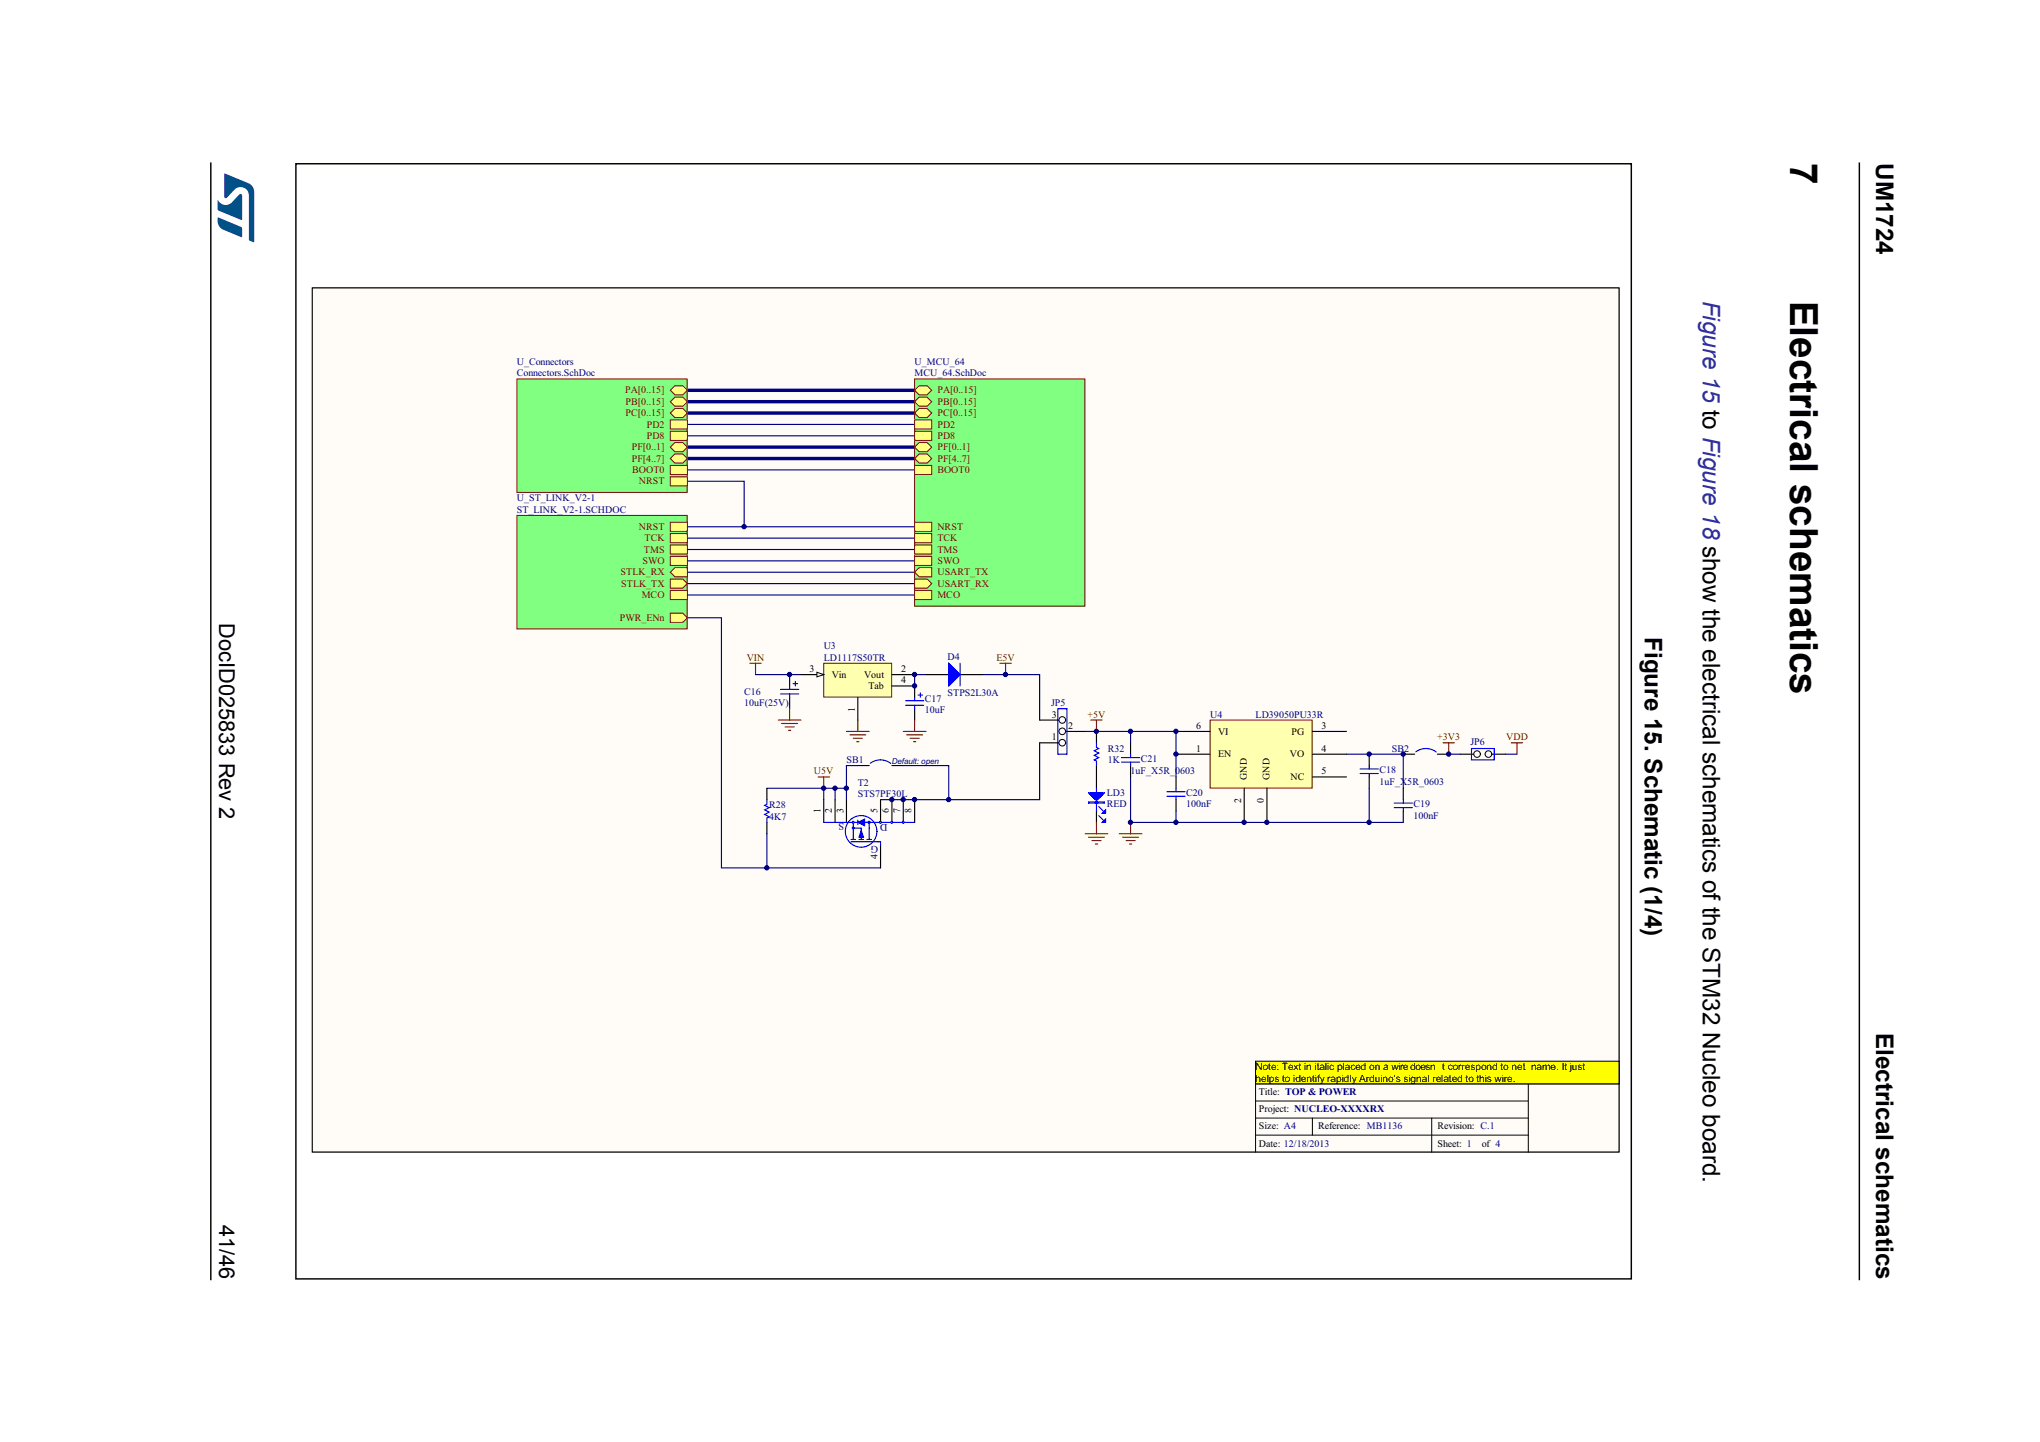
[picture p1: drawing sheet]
<svg xmlns="http://www.w3.org/2000/svg" width="297mm" height="210mm" viewBox="0 0 297 210" stroke-linecap="round" stroke-linejoin="round" font-family="sans-serif">
<path d="M30.7 23.7v162.5M270.7 23.7v162.5" fill="none" stroke="#000" stroke-width=".21"/>
<path d="M31.7 25.2h5.3v10.1h-5.3z" fill="#fff"/>
<g fill="#005189">
<path d="M32.7 25.3l3.5 1.4a1.34 1.34 0 0 1 .8 1.2v7.3l-.1 .1-.7-.4v-6.4a1.22 1.22 0 0 0-.8-1.2 1.22 1.22 0 0 0-1.4 .4l-.9 1.1-.2 .1-.2-.1z"/>
<path d="M31.7 31.7l3.5 1.4v1.4l-1.6-.6a2.16 2.16 0 0 1-1.9-1.3z"/>
<path d="M31.7 29.1a1.43 1.43 0 0 0 1.8 .6l1.3-1.4 .2-.1 .2 .1v3.7l-3.4-1.4-.1-.1z"/>
</g>
<path d="M45.5 41.9h190.2v125.8h-190.2z" fill="#fffcf8"/>
<path d="M45.5 41.9h190.2v125.8h-190.2z" fill="none" stroke="#000" stroke-width=".15"/>
<path d="M45.5 41.9h190.2v125.8h-190.2z" fill="#fffcf8"/>
<path d="M45.5 41.9h190.2v125.8h-190.2zM222.5 157.8v9.9M235.7 157.8h-52.9v9.9M182.8 160.3h39.7M182.8 162.8h39.7M182.8 165.2h39.7M191.1 162.8v2.4M208.4 162.8v4.9" fill="none" stroke="#000" stroke-width=".15"/>
<path d="M111.7 114.7v1.7M111.7 119.7v1.7M171.2 113.1v1.6M171.2 116.4v1.7M199.3 109.8v1.6M199.3 113.1v1.6M204.3 114.7v1.7M204.3 118.1v1.6M212.6 109.8h3" fill="none" stroke="#000" stroke-width=".17"/>
<g fill="none" stroke="#00f" stroke-width=".17">
<path d="M111.7 116.4v.7l-.4 .1 .7 .4-.7 .3 .7 .3-.7 .4 .7 .3-.3 .2v.6M169.9 115.9h2.6M169.9 115.2h2.6M171.2 114.7v.5M171.2 115.9v.5M198 111.9h2.7M198 112.6h2.7M199.3 111.4v.5M199.3 112.6v.5M203 116.9h2.6M203 117.6h2.6M204.3 116.4v.5"/>
<path d="M204.3 117.6v.5"/>
</g>
<g fill="none" stroke="#800000" stroke-width=".17">
<path d="M109.2 96.5h1.6M110 96.5v1.7M119.1 113.1h1.7M119.9 113.1v1.6M158.8 104.8h1.7M159.6 104.8v1.7M164.6 119.7v1.7M210.1 108.1h1.7M210.9 108.1v1.7M220 108.1h1.7M220.8 108.1v1.7M162.9 121.4h3.4"/>
<path d="M163.4 121.9h2.4M163.9 122.4h1.4M164.4 122.9h.4"/>
</g>
<path d="M100.1 89.9h4.9v36.4h23.2M111.7 114.7h11.5v1.7M164.6 108.1v-1.6h6.6v6.6M196 109.8h8.3v4.9M199.3 114.7v5" fill="none" stroke="#000080" stroke-width=".17"/>
<circle cx="215" cy="109.8" r=".48" fill="#fffcf8"/>
<circle cx="215" cy="109.8" r=".48" fill="none" stroke="#000" stroke-width=".15"/>
<path d="M216.2 109.8h3" fill="none" stroke="#000" stroke-width=".17"/>
<circle cx="216.7" cy="109.8" r=".48" fill="#fffcf8"/>
<circle cx="216.7" cy="109.8" r=".48" fill="none" stroke="#000" stroke-width=".15"/>
<path d="M214.2 109h3.3v1.6h-3.3z" fill="none" stroke="#00f" stroke-width=".17"/>
<path d="M210.9 109.8h1.7M219.2 109.8h1.6" fill="none" stroke="#000080" stroke-width=".17"/>
<path d="M75.3 75h24.7v16.5h-24.7z" fill="#80ff80"/>
<path d="M75.3 75h24.7v16.5h-24.7z" fill="none" stroke="#800000" stroke-width=".15"/>
<path d="M97.6 79.3h2.5v1.4h-2.5z" fill="#ffff80"/>
<path d="M97.6 79.3h2.5v1.4h-2.5z" fill="none" stroke="#800000" stroke-width=".15"/>
<path d="M97.6 77.7h2.5v1.3h-2.5z" fill="#ffff80"/>
<path d="M97.6 77.7h2.5v1.3h-2.5z" fill="none" stroke="#800000" stroke-width=".15"/>
<path d="M97.6 85.9h2.5v1.4h-2.5z" fill="#ffff80"/>
<path d="M97.6 85.9h2.5v1.4h-2.5z" fill="none" stroke="#800000" stroke-width=".15"/>
<path d="M97.6 76h2.5v1.3h-2.5z" fill="#ffff80"/>
<path d="M97.6 76h2.5v1.3h-2.5z" fill="none" stroke="#800000" stroke-width=".15"/>
<path d="M98.3 82.6h1.8v1.4h-1.8l-.7-.7z" fill-rule="evenodd" fill="#ffff80"/>
<path d="M98.3 82.6h1.8v1.4h-1.8l-.7-.7z" fill="none" stroke="#800000" stroke-width=".15"/>
<path d="M97.6 84.3h1.8l.7 .7-.7 .6h-1.8z" fill-rule="evenodd" fill="#ffff80"/>
<path d="M97.6 84.3h1.8l.7 .7-.7 .6h-1.8z" fill="none" stroke="#800000" stroke-width=".15"/>
<path d="M97.6 81h2.5v1.3h-2.5z" fill="#ffff80"/>
<path d="M97.6 81h2.5v1.3h-2.5z" fill="none" stroke="#800000" stroke-width=".15"/>
<path d="M97.6 89.3h1.8l.7 .6-.7 .7h-1.8z" fill-rule="evenodd" fill="#ffff80"/>
<path d="M97.6 89.3h1.8l.7 .6-.7 .7h-1.8z" fill="none" stroke="#800000" stroke-width=".15"/>
<path d="M100.1 56.8h33.1M100.1 58.5h33.1M100.1 66.7h33.1M100.1 60.1h33.1M100.1 65.1h33.1" fill="none" stroke="#000080" stroke-width=".5"/>
<path d="M100.1 61.8h33.1M100.1 63.4h33.1M100.1 76.7h33.1M100.1 78.3h33.1M100.1 80h33.1M100.1 81.6h33.1M100.1 83.3h33.1M100.1 85h33.1M100.1 86.6h33.1" fill="none" stroke="#000080" stroke-width=".17"/>
<path d="M160 117.4l.6 .7M160 118.7l.6 .7" fill="none" stroke="#00f" stroke-width=".17"/>
<path d="M161 117.9v.5h-.5z" fill="#00f"/>
<path d="M161 117.9v.5h-.5z" fill="none" stroke="#00f" stroke-width=".17"/>
<path d="M161 119.2v.5h-.5z" fill="#00f"/>
<g fill="none" stroke="#00f" stroke-width=".17">
<path d="M119.9 119.7h4.3M124.9 119.7h1.6M128.2 119.7h.1M158.5 116.7h2.3v.2h-2.3zM158.6 115.6h2M158.8 115.4v.3h1.7v-.3M159 115.4v.5h1.3v-.5M159.1 115.4v.7h1v-.7M159.3 115.4v.8h.7v-.8M159.5 115.4v1M159.5 116.4h.3M159.5 116.7v.2"/>
<path d="M159.6 108.1v.7l.4 .2-.7 .3 .7 .3-.7 .3 .7 .4-.7 .3 .3 .2v.6M159.6 114.7v3.4M159.8 115.4v1M159.8 116.4l1-1h-2.3l1 1M159.8 116.7v.2M161 119.2v.5h-.5zM123.9 122.5h4.3v.5M123.9 122.2h.7M124.2 120.5h1.2v1.7M125.1 122.2h.6M126.2 122.2h.7M126.5 120.5v1.7"/>
<circle cx="125.4" cy="121" r="2.3"/>
</g>
<path d="M123.2 116.4v3.3M128.2 116.4v3.3M159.6 106.5v1.6M159.6 111.4v3.3M159.6 118.1v1.6M128.2 123v3.3" fill="none" stroke="#000" stroke-width=".17"/>
<path d="M159.6 119.7v1.7M158 121.4h3.3M158.5 121.9h2.3M159 122.4h1.3M159.5 122.9h.3" fill="none" stroke="#800000" stroke-width=".17"/>
<path d="M100.1 70.1h8.2v6.6M111.7 121.4v4.9" fill="none" stroke="#000080" stroke-width=".17"/>
<circle cx="126.5" cy="119.7" r=".15" fill="#c0c0c0"/>
<circle cx="126.5" cy="119.7" r=".15" fill="none" stroke="#00f" stroke-width=".15"/>
<path d="M124.2 119.7v2.5M133.2 119.7h-6.7v.8" fill="none" stroke="#00f" stroke-width=".17"/>
<circle cx="124.2" cy="119.7" r=".15" fill="#c0c0c0"/>
<circle cx="124.2" cy="119.7" r=".15" fill="none" stroke="#00f" stroke-width=".15"/>
<circle cx="126.5" cy="119.7" r=".15" fill="#c0c0c0"/>
<circle cx="126.5" cy="119.7" r=".15" fill="none" stroke="#00f" stroke-width=".15"/>
<circle cx="124.2" cy="120.5" r=".15" fill="#c0c0c0"/>
<circle cx="124.2" cy="120.5" r=".15" fill="none" stroke="#00f" stroke-width=".15"/>
<path d="M124.4 119.7h2" fill="none" stroke="#00f" stroke-width=".17"/>
<path d="M125.4 120.9l.3 1h-.6z" fill="#00f"/>
<path d="M125.4 120.9l.3 1h-.6z" fill="none" stroke="#00f" stroke-width=".15"/>
<path d="M124.9 119.4v.6" fill="none" stroke="#00f" stroke-width=".17"/>
<path d="M124.9 119.7l1-.5v1z" fill="#00f"/>
<path d="M124.9 119.7l1-.5v1z" fill="none" stroke="#00f" stroke-width=".15"/>
<path d="M129.9 116.4v3.3M131.5 116.4v3.3M133.2 116.4v3.3" fill="none" stroke="#000" stroke-width=".17"/>
<circle cx="128.2" cy="119.7" r=".15" fill="#c0c0c0"/>
<circle cx="128.2" cy="119.7" r=".15" fill="none" stroke="#00f" stroke-width=".15"/>
<circle cx="129.8" cy="119.7" r=".15" fill="#c0c0c0"/>
<circle cx="129.8" cy="119.7" r=".15" fill="none" stroke="#00f" stroke-width=".15"/>
<circle cx="131.5" cy="119.7" r=".15" fill="#c0c0c0"/>
<circle cx="131.5" cy="119.7" r=".15" fill="none" stroke="#00f" stroke-width=".15"/>
<path d="M115 98.2v1.7M133.2 99.9v1.6M115 101.5v1.7M119.9 116.4v3.3M121.6 116.4v3.3M133.2 103.2v1.6" fill="none" stroke="#000" stroke-width=".17"/>
<path d="M110 98.2h6.6M119.9 114.7v1.7M121.6 114.7v1.7" fill="none" stroke="#000080" stroke-width=".17"/>
<path d="M113.3 104.8h3.3M113.8 105.3h2.3M114.3 105.8h1.3M114.8 106.3h.3M115 103.2v1.6M123.2 106.5h3.3M123.7 107h2.3M124.2 107.5h1.4M124.7 108h.4M124.9 104.8v1.7" fill="none" stroke="#800000" stroke-width=".17"/>
<path d="M115 99.9v.4M115.5 99.5h.6M115.8 99.2v.7M113.6 100.3h2.7M113.6 101h2.7M115 101v.5M131.8 102h2.7M131.8 102.7h2.7M133.2 101.5v.5M133.2 102.7v.5M133.7 101.2h.6M134 100.8v.7" fill="none" stroke="#00f" stroke-width=".17"/>
<path d="M119.9 96.5h9.9v5h-9.9z" fill="#ffffb0"/>
<path d="M119.9 96.5h9.9v5h-9.9z" fill="none" stroke="#800000" stroke-width=".15"/>
<path d="M116.6 98.2h3.3" fill="none" stroke="#000" stroke-width=".17"/>
<path d="M118.9 97.9l1 .3-1 .3z" fill="#fffcf8"/>
<path d="M118.9 97.9l1 .3-1 .3z" fill="none" stroke="#000" stroke-width=".15"/>
<path d="M129.9 98.2h3.3M129.9 99.9h3.3M124.9 101.5v3.3" fill="none" stroke="#000" stroke-width=".17"/>
<path d="M75.3 55.2h24.7v16.5h-24.7z" fill="#80ff80"/>
<path d="M75.3 55.2h24.7v16.5h-24.7z" fill="none" stroke="#800000" stroke-width=".15"/>
<path d="M98.3 56.2h1.1l.7 .6-.7 .7h-1.1l-.7-.7z" fill-rule="evenodd" fill="#ffff80"/>
<path d="M98.3 56.2h1.1l.7 .6-.7 .7h-1.1l-.7-.7z" fill="none" stroke="#800000" stroke-width=".15"/>
<path d="M98.3 57.8h1.1l.7 .7-.7 .6h-1.1l-.7-.6z" fill-rule="evenodd" fill="#ffff80"/>
<path d="M98.3 57.8h1.1l.7 .7-.7 .6h-1.1l-.7-.6z" fill="none" stroke="#800000" stroke-width=".15"/>
<path d="M98.3 59.5h1.1l.7 .6-.7 .7h-1.1l-.7-.7z" fill-rule="evenodd" fill="#ffff80"/>
<path d="M98.3 59.5h1.1l.7 .6-.7 .7h-1.1l-.7-.7z" fill="none" stroke="#800000" stroke-width=".15"/>
<path d="M98.3 66.1h1.1l.7 .6-.7 .7h-1.1l-.7-.7z" fill-rule="evenodd" fill="#ffff80"/>
<path d="M98.3 66.1h1.1l.7 .6-.7 .7h-1.1l-.7-.7z" fill="none" stroke="#800000" stroke-width=".15"/>
<path d="M97.6 61.1h2.5v1.3h-2.5z" fill="#ffff80"/>
<path d="M97.6 61.1h2.5v1.3h-2.5z" fill="none" stroke="#800000" stroke-width=".15"/>
<path d="M97.6 62.8h2.5v1.3h-2.5z" fill="#ffff80"/>
<path d="M97.6 62.8h2.5v1.3h-2.5z" fill="none" stroke="#800000" stroke-width=".15"/>
<path d="M98.3 64.4h1.1l.7 .7-.7 .7h-1.1l-.7-.7z" fill-rule="evenodd" fill="#ffff80"/>
<path d="M98.3 64.4h1.1l.7 .7-.7 .7h-1.1l-.7-.7z" fill="none" stroke="#800000" stroke-width=".15"/>
<path d="M97.6 69.4h2.5v1.3h-2.5z" fill="#ffff80"/>
<path d="M97.6 69.4h2.5v1.3h-2.5z" fill="none" stroke="#800000" stroke-width=".15"/>
<path d="M97.6 67.7h2.5v1.4h-2.5z" fill="#ffff80"/>
<path d="M97.6 67.7h2.5v1.4h-2.5z" fill="none" stroke="#800000" stroke-width=".15"/>
<path d="M100.1 68.4h33.1" fill="none" stroke="#000080" stroke-width=".17"/>
<path d="M133.2 55.2h24.7v33h-24.7z" fill="#80ff80"/>
<path d="M133.2 55.2h24.7v33h-24.7z" fill="none" stroke="#800000" stroke-width=".15"/>
<path d="M133.2 76h2.4v1.3h-2.4z" fill="#ffff80"/>
<path d="M133.2 76h2.4v1.3h-2.4z" fill="none" stroke="#800000" stroke-width=".15"/>
<path d="M133.2 85.9h2.4v1.4h-2.4z" fill="#ffff80"/>
<path d="M133.2 85.9h2.4v1.4h-2.4z" fill="none" stroke="#800000" stroke-width=".15"/>
<path d="M133.2 84.3h1.8l.6 .7-.6 .6h-1.8z" fill-rule="evenodd" fill="#ffff80"/>
<path d="M133.2 84.3h1.8l.6 .7-.6 .6h-1.8z" fill="none" stroke="#800000" stroke-width=".15"/>
<path d="M133.8 82.6h1.8v1.4h-1.8l-.6-.7z" fill-rule="evenodd" fill="#ffff80"/>
<path d="M133.8 82.6h1.8v1.4h-1.8l-.6-.7z" fill="none" stroke="#800000" stroke-width=".15"/>
<path d="M133.8 56.2h1.2l.6 .6-.6 .7h-1.2l-.6-.7z" fill-rule="evenodd" fill="#ffff80"/>
<path d="M133.8 56.2h1.2l.6 .6-.6 .7h-1.2l-.6-.7z" fill="none" stroke="#800000" stroke-width=".15"/>
<path d="M133.8 57.8h1.2l.6 .7-.6 .6h-1.2l-.6-.6z" fill-rule="evenodd" fill="#ffff80"/>
<path d="M133.8 57.8h1.2l.6 .7-.6 .6h-1.2l-.6-.6z" fill="none" stroke="#800000" stroke-width=".15"/>
<path d="M133.8 59.5h1.2l.6 .6-.6 .7h-1.2l-.6-.7z" fill-rule="evenodd" fill="#ffff80"/>
<path d="M133.8 59.5h1.2l.6 .6-.6 .7h-1.2l-.6-.7z" fill="none" stroke="#800000" stroke-width=".15"/>
<path d="M133.8 66.1h1.2l.6 .6-.6 .7h-1.2l-.6-.7z" fill-rule="evenodd" fill="#ffff80"/>
<path d="M133.8 66.1h1.2l.6 .6-.6 .7h-1.2l-.6-.7z" fill="none" stroke="#800000" stroke-width=".15"/>
<path d="M133.2 61.1h2.4v1.3h-2.4z" fill="#ffff80"/>
<path d="M133.2 61.1h2.4v1.3h-2.4z" fill="none" stroke="#800000" stroke-width=".15"/>
<path d="M133.2 77.7h2.4v1.3h-2.4z" fill="#ffff80"/>
<path d="M133.2 77.7h2.4v1.3h-2.4z" fill="none" stroke="#800000" stroke-width=".15"/>
<path d="M133.2 79.3h2.4v1.4h-2.4z" fill="#ffff80"/>
<path d="M133.2 79.3h2.4v1.4h-2.4z" fill="none" stroke="#800000" stroke-width=".15"/>
<path d="M133.2 81h2.4v1.3h-2.4z" fill="#ffff80"/>
<path d="M133.2 81h2.4v1.3h-2.4z" fill="none" stroke="#800000" stroke-width=".15"/>
<path d="M133.2 62.8h2.4v1.3h-2.4z" fill="#ffff80"/>
<path d="M133.2 62.8h2.4v1.3h-2.4z" fill="none" stroke="#800000" stroke-width=".15"/>
<path d="M133.8 64.4h1.2l.6 .7-.6 .7h-1.2l-.6-.7z" fill-rule="evenodd" fill="#ffff80"/>
<path d="M133.8 64.4h1.2l.6 .7-.6 .7h-1.2l-.6-.7z" fill="none" stroke="#800000" stroke-width=".15"/>
<path d="M133.2 67.7h2.4v1.4h-2.4z" fill="#ffff80"/>
<path d="M133.2 67.7h2.4v1.4h-2.4z" fill="none" stroke="#800000" stroke-width=".15"/>
<path d="M124.9 111.4h1.6M129.9 111.4h1.6M204.3 109.8h1.7M209.3 109.8h1.6" fill="none" stroke="#000" stroke-width=".17"/>
<path d="M126.7 111.1a2.46 2.46 0 0 1 3 0M206.1 109.4a2.46 2.46 0 0 1 3 .1" fill="none" stroke="#00f" stroke-width=".17"/>
<path d="M176.2 104.8h14.8v9.9h-14.8z" fill="#ffffb0"/>
<path d="M176.2 104.8h14.8v9.9h-14.8z" fill="none" stroke="#800000" stroke-width=".15"/>
<path d="M171.2 109.8h5M171.2 106.5h5M181.1 114.7v5M184.5 114.7v5M191.1 109.8h4.9M191.1 113.1h4.9M191.1 106.5h4.9" fill="none" stroke="#000" stroke-width=".17"/>
<path d="M164.6 113.1v6.6h39.7M171.2 118.1v1.6" fill="none" stroke="#000080" stroke-width=".17"/>
<path d="M182.8 154.5h52.9v3.3h-52.9z" fill="#ff0"/>
<path d="M182.8 154.5h52.9v3.3h-52.9z" fill="none" stroke="#000" stroke-width=".15"/>
<path d="M151.4 108.1v8.3h-23.2M158 106.5h6.6" fill="none" stroke="#000080" stroke-width=".17"/>
<path d="M151.4 104.8h3.8" fill="none" stroke="#000" stroke-width=".17"/>
<circle cx="154.7" cy="104.8" r=".48" fill="#fffcf8"/>
<circle cx="154.7" cy="104.8" r=".48" fill="none" stroke="#000" stroke-width=".15"/>
<path d="M154.2 106.5h3.8" fill="none" stroke="#000" stroke-width=".17"/>
<circle cx="154.7" cy="106.5" r=".48" fill="#fffcf8"/>
<circle cx="154.7" cy="106.5" r=".48" fill="none" stroke="#000" stroke-width=".15"/>
<path d="M151.4 108.1h3.8" fill="none" stroke="#000" stroke-width=".17"/>
<circle cx="154.7" cy="108.1" r=".48" fill="#fffcf8"/>
<circle cx="154.7" cy="108.1" r=".48" fill="none" stroke="#000" stroke-width=".15"/>
<path d="M154 103.2h1.3v6.6h-1.3zM163.3 110.9h2.6M163.3 110.3h2.6M164.6 109.8v.5M164.6 110.9v.5" fill="none" stroke="#00f" stroke-width=".17"/>
<path d="M134.8 98.2h3.3M139.8 98.2h3.3M164.6 108.1v1.7M164.6 111.4v1.7" fill="none" stroke="#000" stroke-width=".17"/>
<path d="M145.6 96.5h1.6M146.4 96.5v1.7M131.5 106.5h3.3M132 107h2.3M132.5 107.5h1.3M133 108h.3M133.2 104.8v1.7" fill="none" stroke="#800000" stroke-width=".17"/>
<path d="M134.8 98.2h-1.6v1.7M143.1 98.2h8.3v6.6M124.9 111.4h-1.7v3.3M131.5 111.4h6.6v5" fill="none" stroke="#000080" stroke-width=".17"/>
<path d="M138.1 96.5l1.7 1.7-1.7 1.7z" fill="#00f"/>
<path d="M138.1 96.5l1.7 1.7-1.7 1.7zM139.8 96.5v3.4" fill="none" stroke="#00f" stroke-width=".17"/>
<circle cx="108.3" cy="76.7" r=".31" fill="#000080"/>
<circle cx="108.3" cy="76.7" r=".31" fill="none" stroke="#000080" stroke-width=".15"/>
<circle cx="111.6" cy="126.3" r=".31" fill="#000080"/>
<circle cx="111.6" cy="126.3" r=".31" fill="none" stroke="#000080" stroke-width=".15"/>
<circle cx="114.9" cy="98.2" r=".31" fill="#000080"/>
<circle cx="114.9" cy="98.2" r=".31" fill="none" stroke="#000080" stroke-width=".15"/>
<circle cx="119.9" cy="114.7" r=".31" fill="#000080"/>
<circle cx="119.9" cy="114.7" r=".31" fill="none" stroke="#000080" stroke-width=".15"/>
<circle cx="121.6" cy="114.7" r=".31" fill="#000080"/>
<circle cx="121.6" cy="114.7" r=".31" fill="none" stroke="#000080" stroke-width=".15"/>
<circle cx="123.2" cy="114.7" r=".31" fill="#000080"/>
<circle cx="123.2" cy="114.7" r=".31" fill="none" stroke="#000080" stroke-width=".15"/>
<circle cx="129.8" cy="116.4" r=".31" fill="#000080"/>
<circle cx="129.8" cy="116.4" r=".31" fill="none" stroke="#000080" stroke-width=".15"/>
<circle cx="131.5" cy="116.4" r=".31" fill="#000080"/>
<circle cx="131.5" cy="116.4" r=".31" fill="none" stroke="#000080" stroke-width=".15"/>
<circle cx="133.1" cy="116.4" r=".31" fill="#000080"/>
<circle cx="133.1" cy="116.4" r=".31" fill="none" stroke="#000080" stroke-width=".15"/>
<circle cx="133.1" cy="99.8" r=".31" fill="#000080"/>
<circle cx="133.1" cy="99.8" r=".31" fill="none" stroke="#000080" stroke-width=".15"/>
<circle cx="133.1" cy="98.2" r=".31" fill="#000080"/>
<circle cx="133.1" cy="98.2" r=".31" fill="none" stroke="#000080" stroke-width=".15"/>
<circle cx="138.1" cy="116.4" r=".31" fill="#000080"/>
<circle cx="138.1" cy="116.4" r=".31" fill="none" stroke="#000080" stroke-width=".15"/>
<circle cx="146.4" cy="98.2" r=".31" fill="#000080"/>
<circle cx="146.4" cy="98.2" r=".31" fill="none" stroke="#000080" stroke-width=".15"/>
<circle cx="159.6" cy="106.5" r=".31" fill="#000080"/>
<circle cx="159.6" cy="106.5" r=".31" fill="none" stroke="#000080" stroke-width=".15"/>
<circle cx="164.6" cy="119.7" r=".31" fill="#000080"/>
<circle cx="164.6" cy="119.7" r=".31" fill="none" stroke="#000080" stroke-width=".15"/>
<circle cx="164.6" cy="106.5" r=".31" fill="#000080"/>
<circle cx="164.6" cy="106.5" r=".31" fill="none" stroke="#000080" stroke-width=".15"/>
<circle cx="171.2" cy="119.7" r=".31" fill="#000080"/>
<circle cx="171.2" cy="119.7" r=".31" fill="none" stroke="#000080" stroke-width=".15"/>
<circle cx="171.2" cy="109.8" r=".31" fill="#000080"/>
<circle cx="171.2" cy="109.8" r=".31" fill="none" stroke="#000080" stroke-width=".15"/>
<circle cx="171.2" cy="106.5" r=".31" fill="#000080"/>
<circle cx="171.2" cy="106.5" r=".31" fill="none" stroke="#000080" stroke-width=".15"/>
<circle cx="181.1" cy="119.7" r=".31" fill="#000080"/>
<circle cx="181.1" cy="119.7" r=".31" fill="none" stroke="#000080" stroke-width=".15"/>
<circle cx="184.4" cy="119.7" r=".31" fill="#000080"/>
<circle cx="184.4" cy="119.7" r=".31" fill="none" stroke="#000080" stroke-width=".15"/>
<circle cx="199.3" cy="119.7" r=".31" fill="#000080"/>
<circle cx="199.3" cy="119.7" r=".31" fill="none" stroke="#000080" stroke-width=".15"/>
<circle cx="199.3" cy="109.8" r=".31" fill="#000080"/>
<circle cx="199.3" cy="109.8" r=".31" fill="none" stroke="#000080" stroke-width=".15"/>
<circle cx="204.3" cy="109.8" r=".31" fill="#000080"/>
<circle cx="204.3" cy="109.8" r=".31" fill="none" stroke="#000080" stroke-width=".15"/>
<circle cx="210.9" cy="109.8" r=".31" fill="#000080"/>
<circle cx="210.9" cy="109.8" r=".31" fill="none" stroke="#000080" stroke-width=".15"/>
<path d="M43.1 23.8h194.4v162.4h-194.4z" fill="none" stroke="#000" stroke-width=".21"/>
<g font-size="5.6">
<text x="260.6" y="23.7" transform="rotate(90 260.6 23.7)">7</text>
<text x="260.6" y="43.8" transform="rotate(90 260.6 43.8)">Electrical schematics</text>
</g>
<g font-size="3.5">
<text x="273.1" y="23.7" transform="rotate(90 273.1 23.7)">UM1724</text>
<text x="239.5" y="92.7" transform="rotate(90 239.5 92.7)">Figure 15. Schematic (1/4)</text>
<text x="273.1" y="150.4" transform="rotate(90 273.1 150.4)">Electrical schematics</text>
</g>
<text font-size="3.5" fill="#2e3092" x="247.9" y="43.8" transform="rotate(90 247.9 43.8)">Figure 15 to Figure 18 show the electrical schematics of the STM32 Nucleo board.</text>
<g font-size="3.2">
<text x="31.9" y="90.7" transform="rotate(90 31.9 90.7)">DocID025833 Rev 2</text>
<text x="31.9" y="178.3" transform="rotate(90 31.9 178.3)">41/46</text>
</g>
<g font-size="1.5" fill="#000080">
<text x="75.3" y="53.1">U_Connectors</text>
<text x="133.2" y="53.1">U_MCU_64</text>
<text x="75.3" y="54.8">Connectors.SchDoc</text>
<text x="133.2" y="54.8">MCU_64.SchDoc</text>
<text x="75.3" y="73">U_ST_LINK_V2-1</text>
<text x="75.3" y="74.6">ST_LINK_V2-1.SCHDOC</text>
<text x="119.9" y="94.5">U3</text>
<text x="108.3" y="101.1">C16</text>
<text x="119.9" y="96.2">LD1117S50TR</text>
<text x="138" y="96">D4</text>
<text x="138" y="101.3">STPS2L30A</text>
<text x="108.3" y="102.8">10uF(25V)</text>
<text x="134.7" y="102.1">C17</text>
<text x="134.7" y="103.8">10uF</text>
<text x="153" y="102.8">JP5</text>
<text x="176.2" y="104.4">U4</text>
<text x="182.8" y="104.4">LD39050PU33R</text>
<text x="123.2" y="111.1">SB1</text>
<text x="161.3" y="109.4">R32</text>
<text x="161.3" y="111.1">1K</text>
<text x="164.6" y="112.7">1uF_X5R_0603</text>
<text x="166.1" y="110.9">C21</text>
<text x="200.8" y="112.6">C18</text>
<text x="202.7" y="109.4">SB2</text>
<text x="214.1" y="108.4">JP6</text>
<text x="112" y="117.7">R28</text>
<text x="112" y="119.3">4K7</text>
<text x="122.9" y="119.7" transform="rotate(180 122.9 119.7)">S</text>
<text x="124.9" y="114.4">T2</text>
<text x="124.9" y="116">STS7PF30L</text>
<text x="129.2" y="119.9" transform="rotate(180 129.2 119.9)">D</text>
<text x="161.1" y="115.9">LD3</text>
<text x="161.1" y="117.5">RED</text>
<text x="172.7" y="115.9">C20</text>
<text x="172.7" y="117.5">100nF</text>
<text x="200.8" y="114.2">1uF_X5R_0603</text>
<text x="205.8" y="117.5">C19</text>
<text x="205.8" y="119.2">100nF</text>
<text x="127.9" y="123.2" transform="rotate(180 127.9 123.2)">G</text>
</g>
<g font-size="1.5" fill="#800000">
<text x="91" y="57.3">PA[0..15]</text>
<text x="91.1" y="58.9">PB[0..15]</text>
<text x="136.5" y="57.3">PA[0..15]</text>
<text x="136.5" y="58.9">PB[0..15]</text>
<text x="91.1" y="60.6">PC[0..15]</text>
<text x="92" y="65.5">PF[0..1]</text>
<text x="94.1" y="62.2">PD2</text>
<text x="94.1" y="63.9">PD8</text>
<text x="136.5" y="60.6">PC[0..15]</text>
<text x="136.5" y="62.2">PD2</text>
<text x="136.5" y="63.9">PD8</text>
<text x="136.5" y="65.5">PF[0..1]</text>
<text x="92" y="67.2">PF[4..7]</text>
<text x="92" y="68.9">BOOT0</text>
<text x="93" y="70.5">NRST</text>
<text x="136.5" y="67.2">PF[4..7]</text>
<text x="136.5" y="68.9">BOOT0</text>
<text x="93" y="77.1">NRST</text>
<text x="136.5" y="77.1">NRST</text>
<text x="90.4" y="83.8">STLK_RX</text>
<text x="93.5" y="82.1">SWO</text>
<text x="93.8" y="80.4">TMS</text>
<text x="93.8" y="78.8">TCK</text>
<text x="136.5" y="83.8">USART_TX</text>
<text x="136.5" y="78.8">TCK</text>
<text x="136.5" y="80.4">TMS</text>
<text x="136.5" y="82.1">SWO</text>
<text x="90.4" y="85.4">STLK_TX</text>
<text x="93.4" y="87.1">MCO</text>
<text x="136.5" y="87.1">MCO</text>
<text x="136.5" y="85.4">USART_RX</text>
<text x="90.2" y="90.4">PWR_ENn</text>
<text x="108.7" y="96.2">VIN</text>
<text x="145.1" y="96.2">E5V</text>
<text x="158.3" y="104.4">+5V</text>
<text x="209.3" y="107.8">+3V3</text>
<text x="219.3" y="107.8">VDD</text>
<text x="118.5" y="112.7">U5V</text>
</g>
<g font-size="1.5">
<text x="117.9" y="97.8">3</text>
<text x="121.1" y="98.7">Vin</text>
<text x="125.8" y="98.7">Vout</text>
<text x="126.4" y="100.3">Tab</text>
<text x="131.2" y="99.5">4</text>
<text x="131.2" y="97.8">2</text>
<text x="153.1" y="104.4">3</text>
<text x="153.1" y="107.8">1</text>
<text x="155.5" y="106.1">2</text>
<text x="174.1" y="106.1">6</text>
<text x="177.3" y="106.9">VI</text>
<text x="188" y="106.9">PG</text>
<text x="192.4" y="106.1">3</text>
<text x="174.1" y="109.4">1</text>
<text x="177.3" y="110.2">EN</text>
<text x="187.8" y="110.2">VO</text>
<text x="187.9" y="113.5">NC</text>
<text x="192.4" y="112.7">5</text>
<text x="192.4" y="109.4">4</text>
<text x="182.8" y="155.8">Note: Text in italic placed on a wiredoesn t correspond to net name. It just</text>
<text x="182.8" y="157.5">helps to identify rapidly Arduino's signal related to this wire.</text>
<text x="183.3" y="159.4">Title: TOP &amp; POWER</text>
<text x="183.3" y="161.9">Project: NUCLEO-XXXXRX</text>
<text x="183.3" y="164.4">Size: A4</text>
<text x="183.3" y="166.9">Date: 12/18/2013</text>
<text x="191.9" y="164.4">Reference: MB1136</text>
<text x="209.3" y="164.4">Revision: C.1</text>
<text x="209.3" y="166.9">Sheet: 1</text>
<text x="215.7" y="166.9">of 4</text>
</g>
<g font-size="1.4">
<text x="124.4" y="103.6" transform="rotate(-90 124.4 103.6)">1</text>
<text x="181.5" y="113.6" transform="rotate(-90 181.5 113.6)">GND</text>
<text x="184.8" y="113.6" transform="rotate(-90 184.8 113.6)">GND</text>
<text x="119.5" y="118.4" transform="rotate(-90 119.5 118.4)">1</text>
<text x="121.1" y="118.4" transform="rotate(-90 121.1 118.4)">2</text>
<text x="122.8" y="118.4" transform="rotate(-90 122.8 118.4)">3</text>
<text x="127.7" y="118.4" transform="rotate(-90 127.7 118.4)">5</text>
<text x="129.4" y="118.4" transform="rotate(-90 129.4 118.4)">6</text>
<text x="131.1" y="118.4" transform="rotate(-90 131.1 118.4)">7</text>
<text x="132.7" y="118.4" transform="rotate(-90 132.7 118.4)">8</text>
<text x="180.7" y="116.8" transform="rotate(-90 180.7 116.8)">2</text>
<text x="184" y="116.8" transform="rotate(-90 184 116.8)">0</text>
<text x="127.7" y="125.1" transform="rotate(-90 127.7 125.1)">4</text>
</g>
<text font-size="1.2" fill="#000080" x="129.9" y="111.2">Default: open</text>
</svg>
